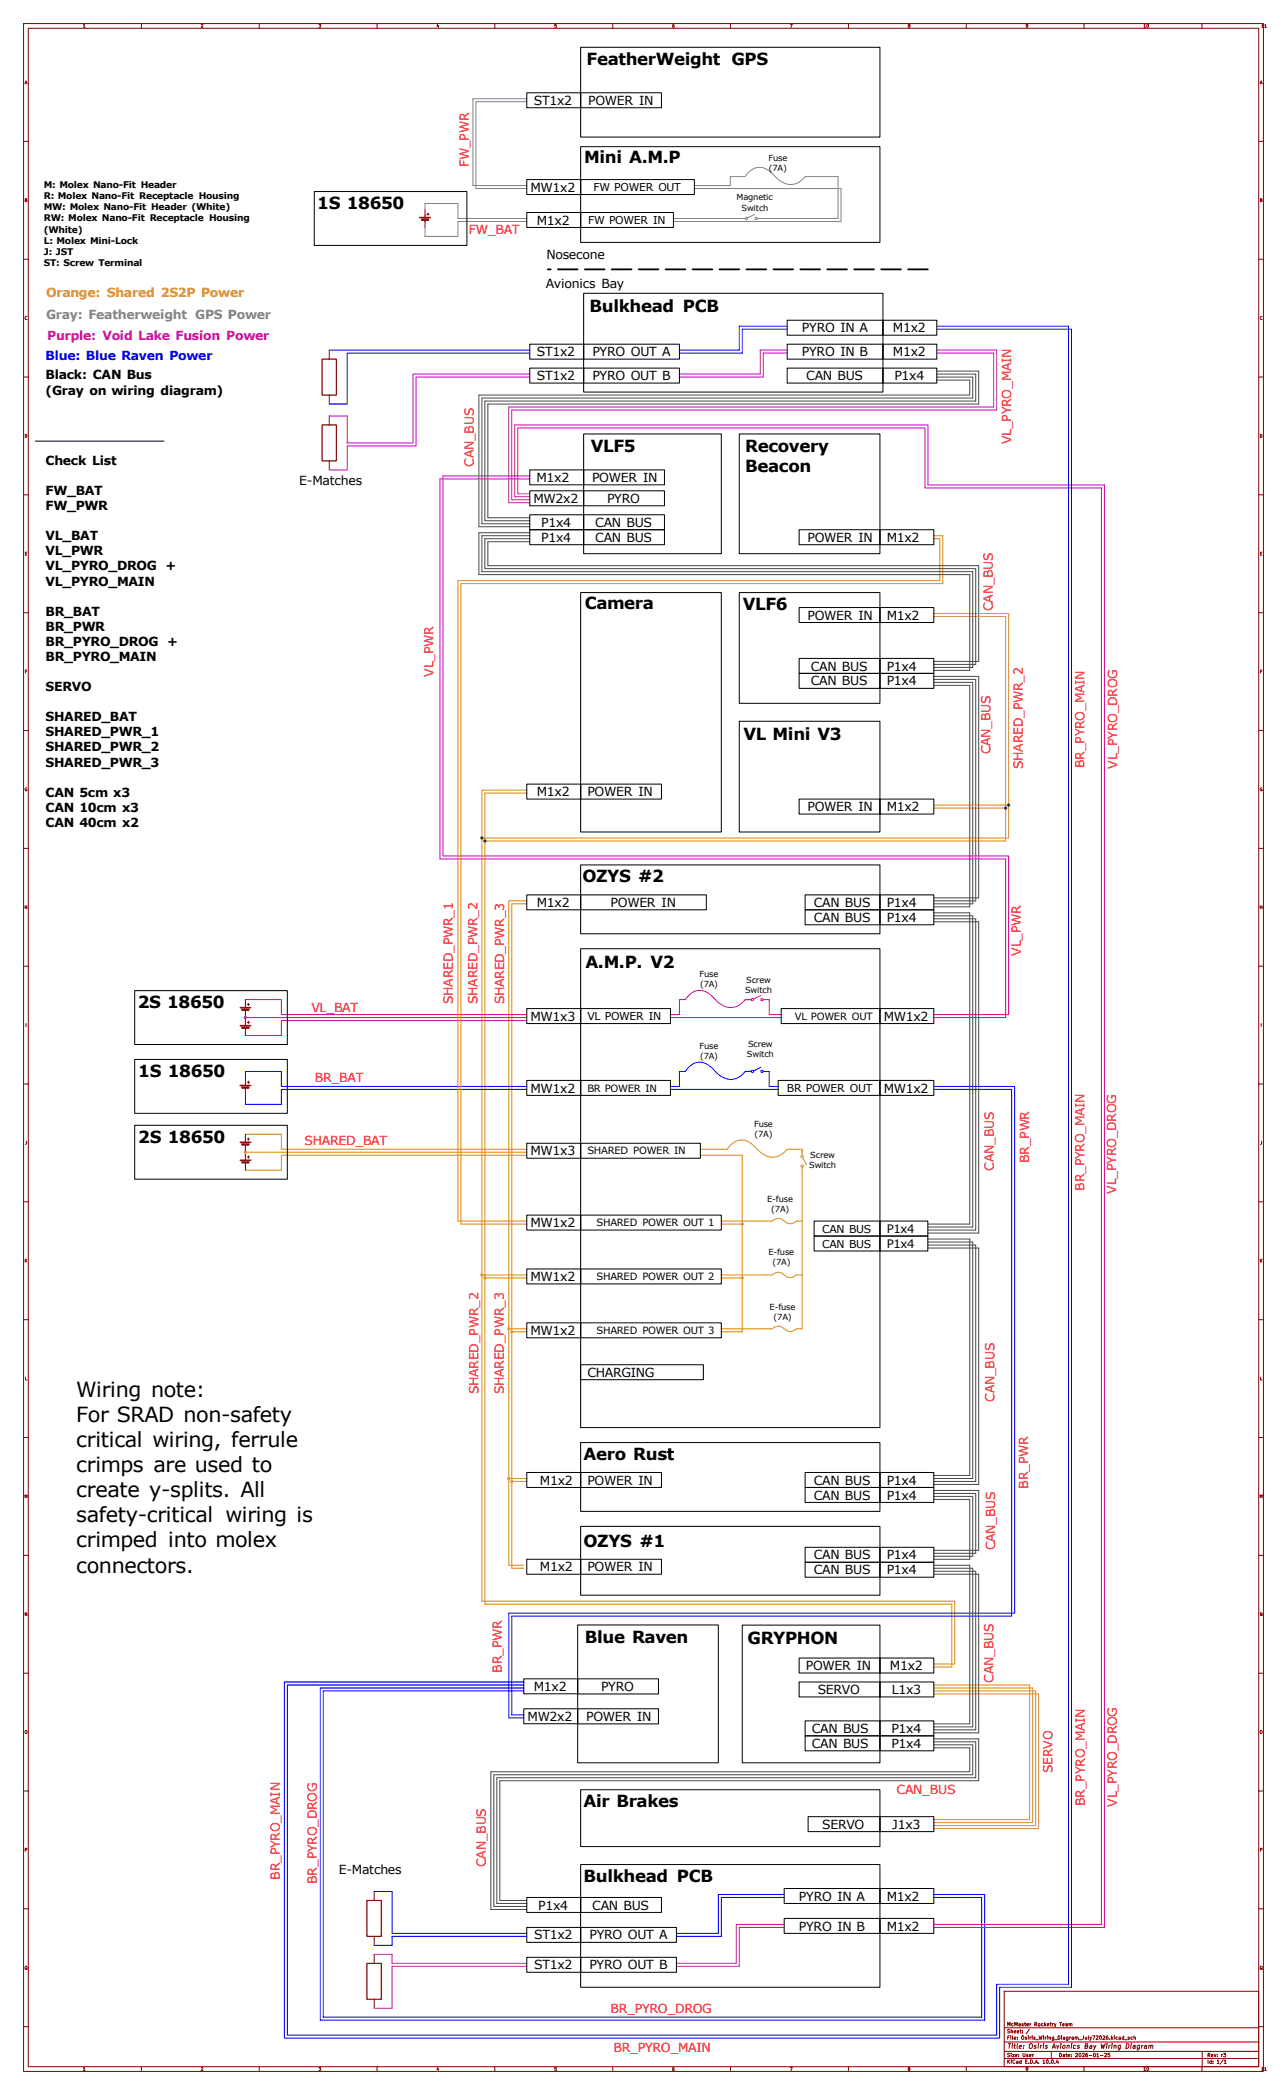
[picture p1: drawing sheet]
<svg xmlns="http://www.w3.org/2000/svg" width="546mm" height="889mm" viewBox="0 0 546 889" stroke-linecap="round" stroke-linejoin="round" font-family="sans-serif">
<g fill="none" stroke="#840000" stroke-width=".42">
<path d="M10 10h526.1v869h-526.1zM12 12h522.1v865h-522.1zM60 10v2M110 10v2M160 10v2M210 10v2M260 10v2M310 10v2M360 10v2M410 10v2M460 10v2M510 10v2"/>
<path d="M10 60h2M534.1 60h2M180.3 88.9v3.3M180.3 93.2v3.3M181.1 90.9h1M181.6 90.4v1M10 110h2M534.1 110h2M139.7 148.6v3.8M10 160h2M139.7 167.6v3.9M139.7 176.5v3.8"/>
<path d="M534.1 160h2M139.7 195.6v3.8M10 210h2M534.1 210h2M10 260h2M534.1 260h2M10 310h2M534.1 310h2M10 360h2M534.1 360h2M10 410h2M534.1 410h2"/>
<path d="M104.1 424.2v3.3M104.1 428.5v6.6M104.1 436.1v3.3M104.9 433.8h1M104.9 426.2h1M105.4 425.7v1M105.4 433.3v1M104.1 457.2v3.3M104.9 459.2h1M105.4 458.7v1M10 460h2M104.1 461.5v3.3"/>
<path d="M534.1 460h2M104.1 481.3v3.3M104.1 485.6v6.7M104.1 493.3v3.3M104.9 491h1M104.9 483.4h1M105.4 482.9v1M105.4 490.5v1M10 510h2M534.1 510h2M10 560h2M534.1 560h2"/>
<path d="M10 610h2M534.1 610h2M10 660h2M534.1 660h2M10 710h2M534.1 710h2M10 760h2M534.1 760h2M10 810h2M158.7 802.6v3.9M534.1 810h2M158.7 821.7v3.8"/>
<path d="M158.7 829.3v3.8M10 860h2M158.7 848.4v3.8M426.1 845h108v32h-108zM534.1 860h2M60 877v2M110 877v2M160 877v2M210 877v2M260 877v2M310 877v2M360 877v2"/>
<path d="M410 877v2M426.1 873.5h108M426.1 870.5h108M426.1 866.5h108M426.1 860.5h108M446.1 870.5v3M460 877v2M510 877v2M510.1 870.5v6.5"/>
</g>
<path d="M136.7 152.4h6v15.2h-6zM136.7 180.3h6v15.3h-6zM155.7 806.5h6.1v15.2h-6.1zM155.7 833.1h6.1v15.3h-6.1z" fill="none" stroke="#840000" stroke-width=".51"/>
<g fill="none" stroke="#848484" stroke-width=".42">
<path d="M223.5 43.2h-21.6v36.8h21.6M223.5 41.9h-22.8v36.8h22.8M294.6 78.7h15.3v-3.8h6.3a7 7 0 0 1 12.1-.6 8.3 8.3 0 0 0 10.4 3.2l2.9-2.6h14v17.8h-34.3M180.3 88.9v-2.5h14v6.3h29.2M223.5 94h-29.2v6.3h-14v-3.8M285.7 92.7h30.5M294.6 80h62.3v14h-71.2M320.3 90.9l-3.1 1.6"/>
<circle cx="316.7" cy="92.7" r=".51"/>
<circle cx="320.8" cy="92.7" r=".51"/>
</g>
<g fill="#840000" stroke="#840000" stroke-width=".42">
<path d="M178.1 92.2h4.5v.3h-4.5z"/>
<path d="M178.8 93h3.1v.5h-3.1z"/>
<path d="M101.9 435.1h4.5v.3h-4.5z"/>
<path d="M102.6 435.9h3.1v.5h-3.1z"/>
<path d="M101.9 427.5h4.5v.2h-4.5z"/>
<path d="M102.6 428.2h3.1v.6h-3.1z"/>
<path d="M101.9 460.5h4.5v.3h-4.5z"/>
<path d="M102.6 461.3h3.1v.5h-3.1z"/>
<path d="M101.9 492.3h4.5v.2h-4.5z"/>
<path d="M102.6 493h3.1v.5h-3.1z"/>
<path d="M101.9 484.6h4.5v.3h-4.5z"/>
<path d="M102.6 485.4h3.1v.5h-3.1z"/>
</g>
<g fill="none" stroke="#dd8500" stroke-width=".42">
<path d="M396.2 228.6h2.6v17.8h-204.5v271.8h29.2M396.2 227.3h3.8v20.4h-204.4v271.7h27.9M396.2 261.6h30.5v95.3h-221M396.2 260.4h31.8v95.2h-223.5M223.5 335.3h-19v344.2h200.6v26.6h-8.9M223.5 336.6h-17.8v344.1h198.2v26.7h-7.7M396.2 342.9h30.5M396.2 341.6h31.8M223.5 383.5h-6.3v282h5M223.5 382.3h-7.6v281.9h6.3M104.1 481.3h15.3v6.4h104.1M104.1 489h119.4"/>
<path d="M223.5 490.2h-104.1v6.4h-15.3M297.2 487.7h11.4a7 7 0 0 1 12.1-.7 8.3 8.3 0 0 0 10.4 3.2l2.9-2.5h6.4v2.5M297.2 490.2h17.8v75h-8.9M340.4 495.3v68.6h-2.6a3.7 3.7 0 0 1-5.7-.6 3.4 3.4 0 0 0-4.4 .6h-21.6M340.6 491.2l1.5 3.1M306.1 518.2h21.6a3.6 3.6 0 0 1 5.5 .4 3.3 3.3 0 0 0 4.6-.4h2.6M306.1 519.4h8.9M204.5 541h19M205.7 542.3h17.8M306.1 541h21.6a3.6 3.6 0 0 1 5.5 .4 3.3 3.3 0 0 0 4.6-.4h2.6M306.1 542.3h8.9M215.9 563.9h7.6"/>
<path d="M217.2 565.2h6.3M215.9 627.4h7.6M217.2 628.7h6.3M396.2 715h40.7v57.2h-40.7M396.2 717.6h43.2v57.1h-43.2M396.2 718.8h44.5v57.2h-44.5M396.2 716.3h41.9v57.1h-41.9"/>
<circle cx="340.4" cy="494.8" r=".51"/>
<circle cx="340.4" cy="490.7" r=".51"/>
</g>
<g fill="none" stroke="#00f" stroke-width=".42">
<path d="M334 139.7h-19v10.2h-26.7M334 138.4h-20.3v10.2h-25.4M397.5 139.7h57.2v703.6h-30.5v21.6h-303.6v-151.2h101.6M397.5 138.4h55.9v703.6h-30.5v21.6h-301v-148.6h100.3M139.7 148.6h85.1M224.8 149.9h-77.5v21.6h-7.6M104.1 457.2v-2.5h15.3v6.3h104.1M318.8 454.7h-2.6a7.6 7.6 0 0 1-12.5 .1l-.2-.1a7.9 7.9 0 0 0-8.9-3.5l-1.7 1.1-2.1 2.4h-2.5v6.3h-3.8M322.8 452.9l-3 1.5M323.8 454.7h2.6v6.3h3.8M223.5 462.3h-104.1v6.3h-15.3v-3.8M284.5 462.3h45.7"/>
<path d="M396.2 461h34.3v223.5h-214.6v44.5h6.3M396.2 462.3h33.1v223.5h-212.1v41.9h5M222.2 716.3h-86.3v141h281.9v-53.4h-21.6M222.2 717.6h-85v138.4h279.4v-50.8h-20.4M158.7 802.6h7.7v17.8h57.1M332.7 805.2h-26.6v16.5h-19.1M332.7 803.9h-27.9v16.5h-17.8M223.5 821.7h-57.1v3.8h-7.7"/>
<circle cx="319.3" cy="454.7" r=".51"/>
<circle cx="323.3" cy="454.7" r=".51"/>
</g>
<g fill="none" stroke="#c200c2" stroke-width=".42">
<path d="M224.8 158.8h-49.5v29.2h-28v-11.5h-7.6M334 149.9h-10.2v10.1h-35.5M334 148.6h-11.4v10.2h-34.3M397.5 149.9h24.1v22.8h-205.7v40.7h8.9M397.5 148.6h25.4v25.4h-205.7v38.1h7.6M224.8 160h-48.3v29.2h-29.2v10.2h-7.6M224.8 201.9h-36.8v161.3h240v67.3h-31.8M224.8 203.2h-38.1v161.3h240v67.3h-30.5M224.8 210.8h-6.4v-30.5h175.3v25.4h74.9v612.2h-72.4M224.8 209.6h-5.1v-28h172.7v25.4h75v609.6h-71.2M104.1 424.2h15.3v6.3h104.1M104.1 431.8h119.4"/>
<path d="M223.5 433.1h-104.1v6.3h-15.3M284.5 431.8h47M318.8 424.2h-2.6a7.6 7.6 0 0 1-12.5 .2l-.2-.2a7.9 7.9 0 0 0-8.9-3.5l-1.7 1.1-2.1 2.4h-2.5v6.3h-3.8M322.8 422.4l-3 1.5M323.8 424.2h2.6v6.3h5.1M332.7 817.9h-19v16.5h-26.7M332.7 816.6h-20.3v16.5h-25.4M158.7 829.3h7.7v3.8h57.1M223.5 834.4h-57.1v17.8h-7.7"/>
<circle cx="319.3" cy="424.2" r=".51"/>
<circle cx="323.3" cy="424.2" r=".51"/>
</g>
<g fill="none" stroke="#000" stroke-width=".42">
<path d="M223.5 39.4h22.9v6.3h-22.9zM246.4 39.4h34.3v6.3h-34.3zM246.4 20.1h127v38.1h-127zM223.5 76.2h22.9v6.4h-22.9zM246.4 76.2h48.2v6.4h-48.2zM246.4 62.2h127v40.7h-127zM133.3 81.3h64.8v22.8h-64.8zM223.5 90.2h22.9v6.3h-22.9zM246.4 90.2h39.3v6.3h-39.3zM247.6 124.5h127v41.9h-127zM334 135.9h40.6v6.3h-40.6zM374.6 135.9h22.9v6.3h-22.9z"/>
<path d="M224.8 156.2h22.8v6.4h-22.8zM224.8 146.1h22.8v6.3h-22.8zM247.6 146.1h40.7v6.3h-40.7zM247.6 156.2h40.7v6.4h-40.7zM334 146.1h40.6v6.3h-40.6zM334 156.2h40.6v6.4h-40.6zM374.6 156.2h22.9v6.4h-22.9zM374.6 146.1h22.9v6.3h-22.9zM15 187.2h54.6M224.8 199.4h22.8v6.3h-22.8zM247.6 199.4h34.3v6.3h-34.3zM247.6 184.2h58.5v50.8h-58.5z"/>
<path d="M313.7 184.2h59.7v50.8h-59.7zM224.8 208.3h22.8v6.3h-22.8zM224.8 218.4h22.8v6.4h-22.8zM247.6 208.3h34.3v6.3h-34.3zM247.6 218.4h34.3v6.4h-34.3zM224.8 224.8h22.8v6.3h-22.8zM247.6 224.8h34.3v6.3h-34.3zM339.1 224.8h34.3v6.3h-34.3zM373.4 224.8h22.8v6.3h-22.8zM246.4 251.5h59.7v101.6h-59.7zM313.7 251.5h59.7v47h-59.7zM339.1 257.8h34.3v6.4h-34.3z"/>
<path d="M373.4 257.8h22.8v6.4h-22.8zM339.1 279.4h34.3v6.4h-34.3zM373.4 279.4h22.8v6.4h-22.8zM339.1 285.8h34.3v6.3h-34.3zM373.4 285.8h22.8v6.3h-22.8zM313.7 306.1h59.7v47h-59.7zM223.5 332.7h22.9v6.4h-22.9zM246.4 332.7h34.3v6.4h-34.3zM339.1 339.1h34.3v6.3h-34.3zM373.4 339.1h22.8v6.3h-22.8zM223.5 379.7h22.9v6.4h-22.9zM246.4 379.7h53.3v6.4h-53.3z"/>
<path d="M246.4 367h127v29.2h-127zM341.6 379.7h31.8v6.4h-31.8zM373.4 379.7h22.8v6.4h-22.8zM341.6 386.1h31.8v6.3h-31.8zM373.4 386.1h22.8v6.3h-22.8zM246.4 402.6h127v203.2h-127zM57.1 420.4h64.8v22.8h-64.8zM223.5 428h22.9v6.3h-22.9zM246.4 428h38.1v6.3h-38.1zM331.5 428h41.9v6.3h-41.9zM373.4 428h22.8v6.3h-22.8zM57.1 449.6h64.8v22.8h-64.8z"/>
<path d="M223.5 458.5h22.9v6.3h-22.9zM246.4 458.5h38.1v6.3h-38.1zM330.2 458.5h43.2v6.3h-43.2zM373.4 458.5h22.8v6.3h-22.8zM57.1 477.5h64.8v22.9h-64.8zM223.5 485.1h22.9v6.4h-22.9zM246.4 485.1h50.8v6.4h-50.8zM223.5 515.6h22.9v6.4h-22.9zM246.4 515.6h59.7v6.4h-59.7zM345.4 518.2h28v6.3h-28zM373.4 518.2h20.3v6.3h-20.3zM223.5 538.5h22.9v6.3h-22.9z"/>
<path d="M246.4 538.5h59.7v6.3h-59.7zM345.4 524.5h28v6.4h-28zM373.4 524.5h20.3v6.4h-20.3zM223.5 561.3h22.9v6.4h-22.9zM246.4 579.1h52v6.4h-52zM246.4 561.3h59.7v6.4h-59.7zM246.4 612.1h127v29.3h-127zM223.5 624.8h22.9v6.4h-22.9zM246.4 624.8h34.3v6.4h-34.3zM341.6 631.2h31.8v6.3h-31.8zM341.6 624.8h31.8v6.4h-31.8zM373.4 624.8h22.8v6.4h-22.8z"/>
<path d="M373.4 631.2h22.8v6.3h-22.8zM246.4 647.7h127v29.2h-127zM341.6 656.6h31.8v6.3h-31.8zM373.4 656.6h22.8v6.3h-22.8zM223.5 661.7h22.9v6.3h-22.9zM246.4 661.7h34.3v6.3h-34.3zM341.6 662.9h31.8v6.4h-31.8zM373.4 662.9h22.8v6.4h-22.8zM245.1 689.5h59.7v58.5h-59.7zM315 689.6h58.4v58.4h-58.4zM222.2 712.4h22.9v6.4h-22.9zM245.1 712.4h34.3v6.4h-34.3z"/>
<path d="M339.1 703.6h34.3v6.3h-34.3zM339.1 713.7h34.3v6.4h-34.3zM373.4 703.6h22.8v6.3h-22.8zM373.4 713.7h22.8v6.4h-22.8zM222.2 725.1h22.9v6.4h-22.9zM245.1 725.1h34.3v6.4h-34.3zM341.6 730.3h31.8v6.3h-31.8zM341.6 736.6h31.8v6.4h-31.8zM373.4 730.3h22.8v6.3h-22.8zM373.4 736.6h22.8v6.4h-22.8zM246.4 759.5h127v24.1h-127zM342.9 770.9h30.5v6.3h-30.5z"/>
<path d="M373.4 770.9h22.8v6.3h-22.8zM246.4 791.2h127v52.1h-127zM223.5 805.2h22.9v6.3h-22.9zM223.5 817.9h22.9v6.3h-22.9zM246.4 805.2h34.3v6.3h-34.3zM246.4 817.9h40.6v6.3h-40.6zM332.7 814.1h40.7v6.3h-40.7zM332.7 801.4h40.7v6.3h-40.7zM373.4 801.4h22.8v6.3h-22.8zM373.4 814.1h22.8v6.3h-22.8zM223.5 830.6h22.9v6.3h-22.9zM246.4 830.6h40.6v6.3h-40.6z"/>
</g>
<g fill="none" stroke="#484848" stroke-width=".42">
<path d="M397.5 157.5h17.8v14h-208.3v48.2h17.8M397.5 158.8h16.5v11.4h-208.3v50.8h19.1M397.5 160h15.2v8.9h-208.2v53.4h20.3M397.5 161.3h14v6.3h-208.3v55.9h21.6M224.8 229.9h-17.8v10.1h208.3v40.7h-19.1M224.8 228.6h-19.1v12.7h208.3v40.6h-17.8M224.8 226.1h-21.6v17.7h208.3v40.7h-15.3M224.8 227.3h-20.3v15.3h208.2v40.6h-16.5M396.2 287h19.1v94h-19.1M396.2 288.3h17.8v94h-17.8M396.2 289.6h16.5v93.9h-16.5M396.2 290.8h15.3v94h-15.3"/>
<path d="M396.2 391.2h19.1v132h-21.6M396.2 389.9h17.8v132.1h-20.3M396.2 388.6h16.5v132.1h-19M396.2 387.4h15.3v132h-17.8M393.7 529.6h21.6v100.3h-19.1M393.7 528.3h20.3v100.4h-17.8M393.7 527.1h19v100.3h-16.5M393.7 525.8h17.8v100.3h-15.3M396.2 632.5h19.1v25.4h-19.1M396.2 633.7h17.8v25.4h-17.8M396.2 635h16.5v25.4h-16.5M396.2 636.3h15.3v25.4h-15.3"/>
<path d="M396.2 668h19.1v67.3h-19.1M396.2 664.2h15.3v67.3h-15.3M396.2 665.5h16.5v67.3h-16.5M396.2 666.8h17.8v67.3h-17.8M396.2 737.9h19.1v17.8h-203.2v50.8h11.4M396.2 739.1h17.8v15.3h-203.2v53.3h12.7M396.2 740.4h16.5v12.7h-203.2v55.9h14M396.2 741.7h15.3v10.1h-203.2v58.5h15.2"/>
</g>
<path d="M393.7 114.3h-161.3" fill="none" stroke="#000" stroke-width=".76" stroke-dasharray="8.4 3"/>
<g fill="#009600" stroke="#009600" stroke-width=".42">
<circle cx="426.7" cy="342.9" r=".46"/>
<circle cx="428" cy="341.6" r=".46"/>
<circle cx="205.7" cy="356.9" r=".46"/>
<circle cx="204.5" cy="355.6" r=".46"/>
</g>
<g fill="#dd8500" stroke="#dd8500" stroke-width=".42">
<circle cx="204.5" cy="541" r=".46"/>
<circle cx="315" cy="519.4" r=".46"/>
<circle cx="315" cy="542.3" r=".46"/>
<circle cx="104.1" cy="489" r=".46"/>
<circle cx="217.2" cy="628.7" r=".46"/>
<circle cx="215.9" cy="627.4" r=".46"/>
<circle cx="205.7" cy="542.3" r=".46"/>
<circle cx="217.2" cy="565.2" r=".46"/>
<circle cx="215.9" cy="563.9" r=".46"/>
</g>
<circle cx="104.1" cy="431.8" r=".46" fill="#c200c2" stroke="#c200c2" stroke-width=".42"/>
<g font-size="8.8">
<text x="32.4" y="592.6">Wiring note:</text>
<text x="32.4" y="603.3">For SRAD non-safety</text>
<text x="32.4" y="614">critical wiring, ferrule</text>
<text x="32.4" y="624.6">crimps are used to</text>
<text x="32.4" y="635.3">create y-splits. All</text>
<text x="32.4" y="646">safety-critical wiring is</text>
<text x="32.4" y="656.6">crimped into molex</text>
<text x="32.4" y="667.3">connectors.</text>
</g>
<g font-size="7.1">
<text x="248.9" y="27.7">FeatherWeight GPS</text>
<text x="247.9" y="69.3">Mini A.M.P</text>
<text x="134.6" y="88.6">1S 18650</text>
<text x="250.2" y="132.3">Bulkhead PCB</text>
<text x="250.7" y="191.7">VLF5</text>
<text x="316.2" y="191.7">Recovery</text>
<text x="316.2" y="200.3">Beacon</text>
<text x="248.2" y="258.3">Camera</text>
<text x="315.2" y="259.1">VLF6</text>
<text x="315.5" y="314.2">VL Mini V3</text>
<text x="247.1" y="374.4">OZYS #2</text>
<text x="248.4" y="410.7">A.M.P. V2</text>
<text x="58.4" y="427.7">2S 18650</text>
<text x="58.7" y="456.9">1S 18650</text>
<text x="58.7" y="484.9">2S 18650</text>
<text x="247.6" y="619.5">Aero Rust</text>
<text x="247.6" y="656.3">OZYS #1</text>
<text x="248.2" y="697.1">Blue Raven</text>
<text x="317.2" y="697.5">GRYPHON</text>
<text x="247.6" y="766.8">Air Brakes</text>
<text x="247.6" y="798.6">Bulkhead PCB</text>
</g>
<g font-size="5.3">
<text x="226.5" y="44.5">ST1x2</text>
<text x="249.6" y="44.5">POWER IN</text>
<text x="225.1" y="81.3">MW1x2</text>
<text x="227.7" y="95.3">M1x2</text>
<text x="231.8" y="110.1">Nosecone</text>
<text x="231.6" y="122">Avionics Bay</text>
<text x="340.3" y="141">PYRO IN A</text>
<text x="378.9" y="141">M1x2</text>
<text x="227.8" y="151.2">ST1x2</text>
<text x="251.4" y="151.2">PYRO OUT A</text>
<text x="340.3" y="151.2">PYRO IN B</text>
<text x="378.9" y="151.2">M1x2</text>
<text x="19.3" y="161">Black: CAN Bus</text>
<text x="227.8" y="161.3">ST1x2</text>
<text x="251.4" y="161.3">PYRO OUT B</text>
<text x="342.1" y="161.3">CAN BUS</text>
<text x="379.5" y="161.3">P1x4</text>
<text x="19.3" y="167.4">(Gray on wiring diagram)</text>
<text x="19.4" y="197.3">Check List</text>
<text x="127" y="205.9">E-Matches</text>
<text x="227.6" y="204.5">M1x2</text>
<text x="251.2" y="204.5">POWER IN</text>
<text x="19.4" y="210.1">FW_BAT</text>
<text x="226.4" y="213.4">MW2x2</text>
<text x="257.6" y="213.4">PYRO</text>
<text x="19.4" y="216.5">FW_PWR</text>
<text x="229.6" y="223.6">P1x4</text>
<text x="252.6" y="223.6">CAN BUS</text>
<text x="19.4" y="229.3">VL_BAT</text>
<text x="229.6" y="229.9">P1x4</text>
<text x="252.6" y="229.9">CAN BUS</text>
<text x="342.7" y="229.9">POWER IN</text>
<text x="376.2" y="229.9">M1x2</text>
<text x="19.4" y="235.7">VL_PWR</text>
<text x="19.4" y="242.1">VL_PYRO_DROG</text>
<text x="70.2" y="242.1">+</text>
<text x="19.4" y="248.5">VL_PYRO_MAIN</text>
<text x="19.4" y="261.3">BR_BAT</text>
<text x="342.7" y="262.9">POWER IN</text>
<text x="376.2" y="262.9">M1x2</text>
<text x="19.4" y="267.7">BR_PWR</text>
<text x="19.4" y="274.1">BR_PYRO_DROG</text>
<text x="71" y="274.1">+</text>
<text x="19.4" y="280.5">BR_PYRO_MAIN</text>
<text x="344" y="284.5">CAN BUS</text>
<text x="376.2" y="284.5">P1x4</text>
<text x="19.4" y="293.3">SERVO</text>
<text x="344" y="290.9">CAN BUS</text>
<text x="376.2" y="290.9">P1x4</text>
<text x="19.4" y="306.1">SHARED_BAT</text>
<text x="19.4" y="312.5">SHARED_PWR_1</text>
<text x="19.4" y="318.9">SHARED_PWR_2</text>
<text x="19.4" y="325.3">SHARED_PWR_3</text>
<text x="19.4" y="338.1">CAN 5cm x3</text>
<text x="227.7" y="337.9">M1x2</text>
<text x="249.2" y="337.9">POWER IN</text>
<text x="19.4" y="344.5">CAN 10cm x3</text>
<text x="342.7" y="344.2">POWER IN</text>
<text x="376.2" y="344.2">M1x2</text>
<text x="19.4" y="350.9">CAN 40cm x2</text>
<text x="227.7" y="384.9">M1x2</text>
<text x="259.1" y="384.9">POWER IN</text>
<text x="345.3" y="384.9">CAN BUS</text>
<text x="376.2" y="384.9">P1x4</text>
<text x="345.3" y="391.2">CAN BUS</text>
<text x="376.2" y="391.2">P1x4</text>
<text x="225.1" y="433.1">MW1x3</text>
<text x="375" y="433.1">MW1x2</text>
<text x="225.1" y="463.6">MW1x2</text>
<text x="375" y="463.6">MW1x2</text>
<text x="225.1" y="490.3">MW1x3</text>
<text x="225.1" y="520.8">MW1x2</text>
<text x="225.1" y="543.6">MW1x2</text>
<text x="225.1" y="566.5">MW1x2</text>
<text x="249.2" y="584.3">CHARGING</text>
<text x="229.1" y="630">M1x2</text>
<text x="249.2" y="630">POWER IN</text>
<text x="345.3" y="630">CAN BUS</text>
<text x="376.2" y="630">P1x4</text>
<text x="345.3" y="636.3">CAN BUS</text>
<text x="376.2" y="636.3">P1x4</text>
<text x="345.3" y="661.7">CAN BUS</text>
<text x="376.2" y="661.7">P1x4</text>
<text x="229.1" y="666.8">M1x2</text>
<text x="249.2" y="666.8">POWER IN</text>
<text x="345.3" y="668.1">CAN BUS</text>
<text x="376.2" y="668.1">P1x4</text>
<text x="341.9" y="708.7">POWER IN</text>
<text x="377.6" y="708.7">M1x2</text>
<text x="226.5" y="717.5">M1x2</text>
<text x="255" y="717.6">PYRO</text>
<text x="347" y="718.9">SERVO</text>
<text x="378.4" y="718.9">L1x3</text>
<text x="223.8" y="730.2">MW2x2</text>
<text x="248.7" y="730.3">POWER IN</text>
<text x="344.5" y="735.4">CAN BUS</text>
<text x="378.2" y="735.4">P1x4</text>
<text x="344.5" y="741.7">CAN BUS</text>
<text x="378.2" y="741.7">P1x4</text>
<text x="348.9" y="776">SERVO</text>
<text x="378.6" y="776">J1x3</text>
<text x="143.8" y="795.4">E-Matches</text>
<text x="339" y="806.5">PYRO IN A</text>
<text x="376.2" y="806.5">M1x2</text>
<text x="228.4" y="810.3">P1x4</text>
<text x="251.3" y="810.3">CAN BUS</text>
<text x="339" y="819.2">PYRO IN B</text>
<text x="376.2" y="819.2">M1x2</text>
<text x="226.7" y="823">ST1x2</text>
<text x="250.1" y="823">PYRO OUT A</text>
<text x="226.7" y="835.7">ST1x2</text>
<text x="250.1" y="835.7">PYRO OUT B</text>
</g>
<g font-size="5.3" fill="#f00">
<text x="199" y="70.9" transform="rotate(-90 199 70.9)">FW_PWR</text>
<text x="199" y="99.2">FW_BAT</text>
<text x="429.1" y="188.5" transform="rotate(-90 429.1 188.5)">VL_PYRO_MAIN</text>
<text x="201" y="198.1" transform="rotate(-90 201 198.1)">CAN_BUS</text>
<text x="421.2" y="259.3" transform="rotate(-90 421.2 259.3)">CAN_BUS</text>
<text x="184" y="287.1" transform="rotate(-90 184 287.1)">VL_PWR</text>
<text x="420.2" y="320" transform="rotate(-90 420.2 320)">CAN_BUS</text>
<text x="433.9" y="326.3" transform="rotate(-90 433.9 326.3)">SHARED_PWR_2</text>
<text x="460.1" y="325.9" transform="rotate(-90 460.1 325.9)">BR_PYRO_MAIN</text>
<text x="474.1" y="326.2" transform="rotate(-90 474.1 326.2)">VL_PYRO_DROG</text>
<text x="433.2" y="405.5" transform="rotate(-90 433.2 405.5)">VL_PWR</text>
<text x="192.1" y="426" transform="rotate(-90 192.1 426)">SHARED_PWR_1</text>
<text x="202.6" y="426" transform="rotate(-90 202.6 426)">SHARED_PWR_2</text>
<text x="132.1" y="429.6">VL_BAT</text>
<text x="214" y="426.2" transform="rotate(-90 214 426.2)">SHARED_PWR_3</text>
<text x="133.7" y="459.1">BR_BAT</text>
<text x="129.2" y="486">SHARED_BAT</text>
<text x="421.8" y="496.8" transform="rotate(-90 421.8 496.8)">CAN_BUS</text>
<text x="436.7" y="493.5" transform="rotate(-90 436.7 493.5)">BR_PWR</text>
<text x="460.1" y="505.2" transform="rotate(-90 460.1 505.2)">BR_PYRO_MAIN</text>
<text x="473.6" y="506.5" transform="rotate(-90 473.6 506.5)">VL_PYRO_DROG</text>
<text x="203.1" y="591.6" transform="rotate(-90 203.1 591.6)">SHARED_PWR_2</text>
<text x="213.7" y="591.6" transform="rotate(-90 213.7 591.6)">SHARED_PWR_3</text>
<text x="422" y="594.9" transform="rotate(-90 422 594.9)">CAN_BUS</text>
<text x="436.2" y="631.7" transform="rotate(-90 436.2 631.7)">BR_PWR</text>
<text x="422.3" y="657.9" transform="rotate(-90 422.3 657.9)">CAN_BUS</text>
<text x="213" y="709.8" transform="rotate(-90 213 709.8)">BR_PWR</text>
<text x="421.5" y="714" transform="rotate(-90 421.5 714)">CAN_BUS</text>
<text x="446.6" y="752.4" transform="rotate(-90 446.6 752.4)">SERVO</text>
<text x="380.5" y="761.1">CAN_BUS</text>
<text x="460.4" y="766.3" transform="rotate(-90 460.4 766.3)">BR_PYRO_MAIN</text>
<text x="473.8" y="766.6" transform="rotate(-90 473.8 766.6)">VL_PYRO_DROG</text>
<text x="118.7" y="797.6" transform="rotate(-90 118.7 797.6)">BR_PYRO_MAIN</text>
<text x="206.1" y="792.2" transform="rotate(-90 206.1 792.2)">CAN_BUS</text>
<text x="134.5" y="799.4" transform="rotate(-90 134.5 799.4)">BR_PYRO_DROG</text>
<text x="259" y="854.3">BR_PYRO_DROG</text>
<text x="260.3" y="870.6">BR_PYRO_MAIN</text>
</g>
<text font-size="5.3" fill="#dd8500" x="19.6" y="126.1">Orange: Shared 2S2P Power</text>
<text font-size="5.3" fill="#848484" x="19.6" y="135.5">Gray: Featherweight GPS Power</text>
<text font-size="5.3" fill="#c200c2" x="20.1" y="144.1">Purple: Void Lake Fusion Power</text>
<text font-size="5.3" fill="#0000c2" x="19.3" y="152.8">Blue: Blue Raven Power</text>
<g font-size="5">
<text x="376.2" y="523.2">P1x4</text>
<text x="376.2" y="529.5">P1x4</text>
</g>
<g font-size="4.6">
<text x="251.8" y="81.1">FW POWER OUT</text>
<text x="249.6" y="95">FW POWER IN</text>
<text x="249.2" y="432.9">VL POWER IN</text>
<text x="333.9" y="463.3">BR POWER OUT</text>
<text x="348.8" y="523">CAN BUS</text>
<text x="348.8" y="529.4">CAN BUS</text>
</g>
<g font-size="4.2">
<text x="337.3" y="432.7">VL POWER OUT</text>
<text x="249.2" y="463.2">BR POWER IN</text>
<text x="249.2" y="489.9">SHARED POWER IN</text>
<text x="253.1" y="520.4">SHARED POWER OUT 1</text>
<text x="253.1" y="543.2">SHARED POWER OUT 2</text>
<text x="253.1" y="566.1">SHARED POWER OUT 3</text>
</g>
<g font-size="3.9">
<text x="18.6" y="79.9">M: Molex Nano-Fit Header</text>
<text x="18.6" y="84.6">R: Molex Nano-Fit Receptacle Housing</text>
<text x="18.6" y="89.3">MW: Molex Nano-Fit Header (White)</text>
<text x="18.6" y="94">RW: Molex Nano-Fit Receptacle Housing</text>
<text x="18.6" y="98.7">(White)</text>
<text x="18.6" y="103.4">L: Molex Mini-Lock</text>
<text x="18.6" y="108.1">J: JST</text>
<text x="18.6" y="112.8">ST: Screw Terminal</text>
</g>
<g font-size="3.5">
<text x="326.1" y="68.3">Fuse</text>
<text x="326.2" y="72.6">(7A)</text>
<text x="312.6" y="85.1">Magnetic</text>
<text x="314.7" y="89.3">Switch</text>
<text x="296.9" y="414.5">Fuse</text>
<text x="297" y="418.8">(7A)</text>
<text x="316.7" y="417">Screw</text>
<text x="316.2" y="421.3">Switch</text>
<text x="296.9" y="445">Fuse</text>
<text x="297" y="449.3">(7A)</text>
<text x="316.9" y="448.5">Switch</text>
<text x="317.4" y="444.2">Screw</text>
<text x="320" y="478.3">Fuse</text>
<text x="320.1" y="482.5">(7A)</text>
<text x="343.8" y="491.2">Screw</text>
<text x="343.4" y="495.5">Switch</text>
<text x="325.6" y="510">E-fuse</text>
<text x="327.3" y="514.3">(7A)</text>
<text x="326.1" y="532.6">E-fuse</text>
<text x="327.8" y="536.9">(7A)</text>
<text x="326.6" y="556">E-fuse</text>
<text x="328.3" y="560.3">(7A)</text>
</g>
<text font-size="2" fill="#840000" x="427.1" y="869.8">Title: Osiris Avionics Bay Wiring Diagram</text>
<g font-size="1.5" fill="#840000">
<text x="427.1" y="863.1">Sheet: /</text>
<text x="427.1" y="860.1">McMaster Rocketry Team</text>
<text x="427.1" y="865.8">File: Osiris_Wiring_Diagram_July72026.kicad_sch</text>
<text x="427.1" y="873.2">Size: User</text>
<text x="449.1" y="873.2">Date: 2026-01-25</text>
<text x="512.1" y="873.2">Rev: r3</text>
<text x="427.1" y="876">KiCad E.D.A. 10.0.4</text>
<text x="512.1" y="876">Id: 1/1</text>
</g>
<g font-size="1.3" fill="#840000">
<text x="35" y="12">1</text>
<text x="85" y="12">2</text>
<text x="135" y="12">3</text>
<text x="185" y="12">4</text>
<text x="235" y="12">5</text>
<text x="285" y="12">6</text>
<text x="335" y="12">7</text>
<text x="385" y="12">8</text>
<text x="435" y="12">9</text>
<text x="485" y="12">10</text>
<text x="535" y="12">11</text>
<text x="10.3" y="36">A</text>
<text x="534.4" y="36">A</text>
<text x="10.3" y="86">B</text>
<text x="534.4" y="86">B</text>
<text x="10.3" y="136">C</text>
<text x="534.4" y="136">C</text>
<text x="10.3" y="186">D</text>
<text x="534.4" y="186">D</text>
<text x="10.3" y="236">E</text>
<text x="534.4" y="236">E</text>
<text x="10.3" y="286">F</text>
<text x="534.4" y="286">F</text>
<text x="10.3" y="336">G</text>
<text x="534.4" y="336">G</text>
<text x="10.2" y="386">H</text>
<text x="534.3" y="386">H</text>
<text x="10.6" y="436">I</text>
<text x="534.7" y="436">I</text>
<text x="10.4" y="486">J</text>
<text x="534.5" y="486">J</text>
<text x="10.3" y="536">K</text>
<text x="534.4" y="536">K</text>
<text x="10.4" y="586">L</text>
<text x="534.5" y="586">L</text>
<text x="10.2" y="636">M</text>
<text x="534.3" y="636">M</text>
<text x="10.2" y="686">N</text>
<text x="534.3" y="686">N</text>
<text x="10.2" y="736">O</text>
<text x="534.3" y="736">O</text>
<text x="10.3" y="786">P</text>
<text x="534.4" y="786">P</text>
<text x="10.2" y="836">Q</text>
<text x="534.3" y="836">Q</text>
<text x="35" y="879">1</text>
<text x="85" y="879">2</text>
<text x="135" y="879">3</text>
<text x="185" y="879">4</text>
<text x="235" y="879">5</text>
<text x="285" y="879">6</text>
<text x="335" y="879">7</text>
<text x="385" y="879">8</text>
<text x="435" y="879">9</text>
<text x="485" y="879">10</text>
<text x="535" y="879">11</text>
</g>
</svg>
